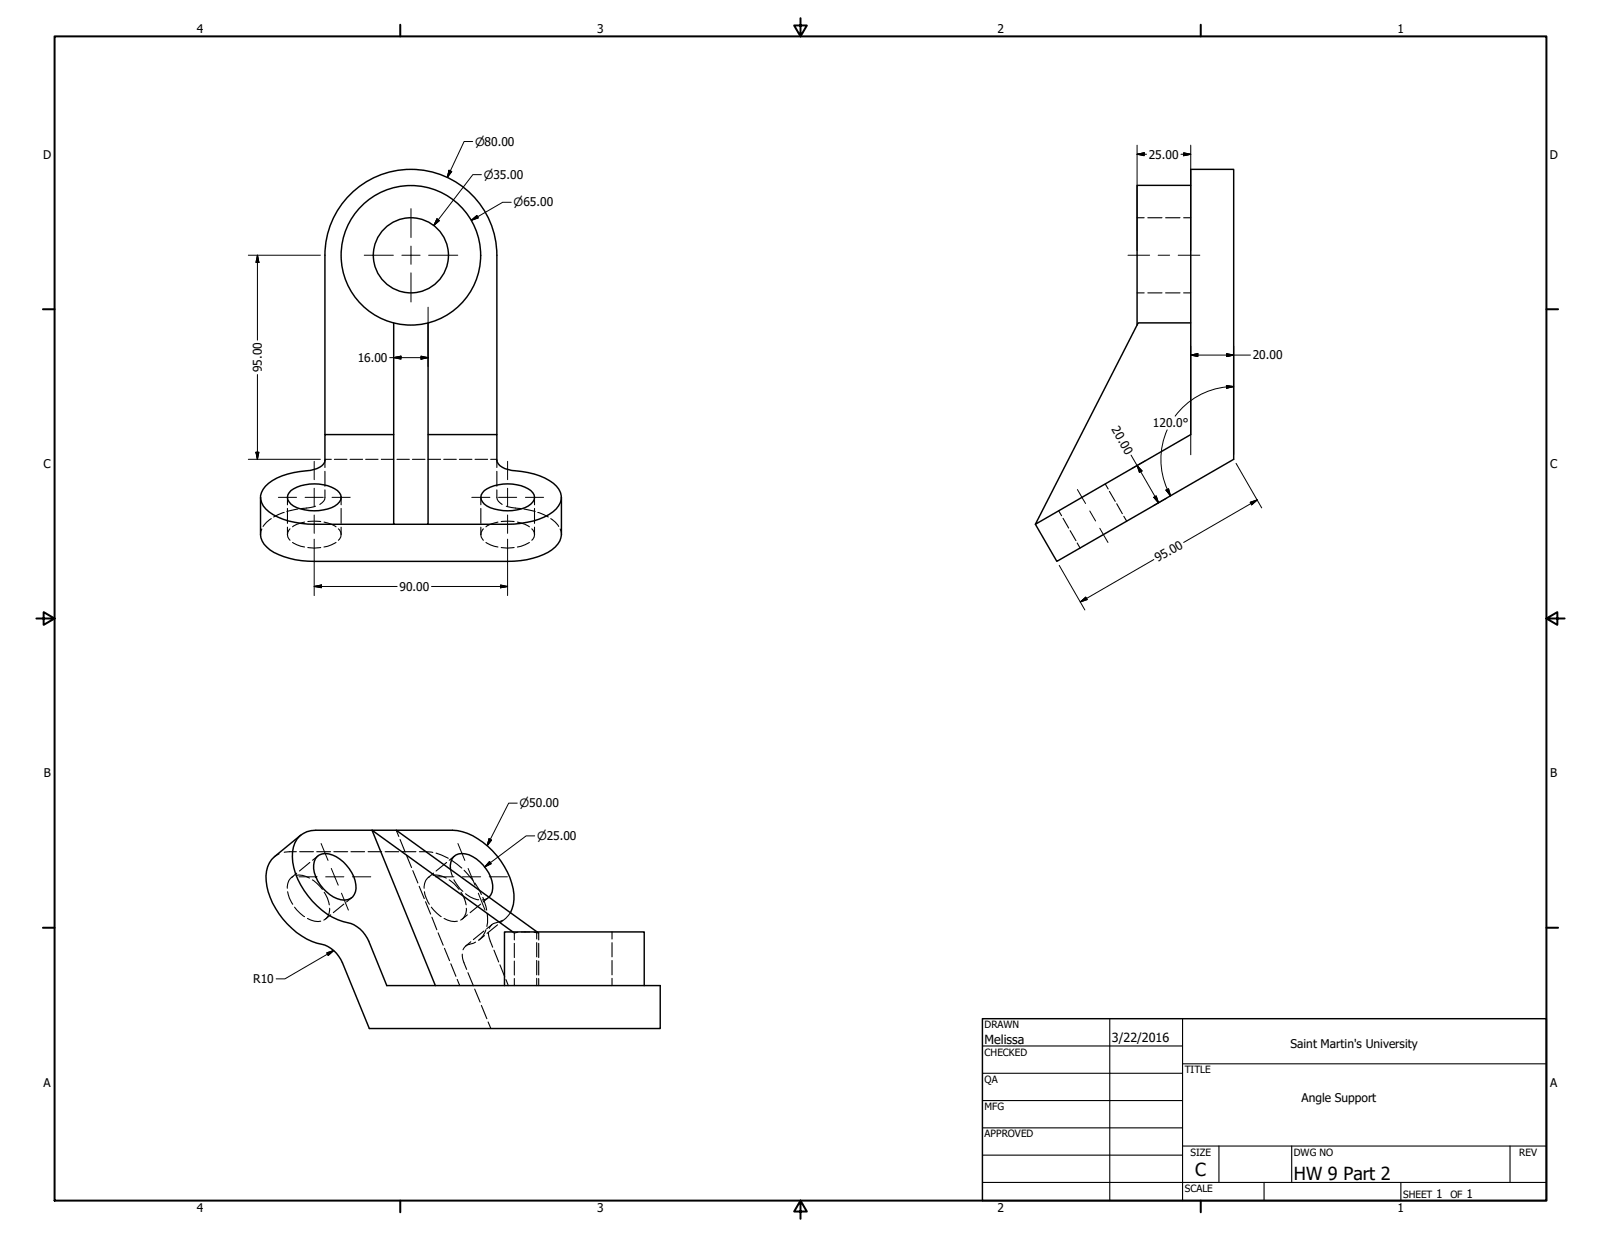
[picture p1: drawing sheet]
<svg xmlns="http://www.w3.org/2000/svg" width="559mm" height="432mm" viewBox="0 0 559 432" stroke-linecap="round" stroke-linejoin="round" font-family="sans-serif">
<!-- layer: Visible (ANSI) -->
<g fill="none" stroke="#000" stroke-width=".51">
<path d="M415.6 64.7h-18.7v48.8M137.4 112.7v70.3h12v-70.3M415.6 112.7h-18.3l-35.9 70.3 54.2-31.3v-92.6h15v101.2l-61.7 35.7-7.5-13M113.4 151.7v-62.6a30 30 0 0 1 30-30 30 30 0 0 1 30 30v62.6M137.4 151.7h-24v9a4.2 4.2 0 0 1-3.9 3.2l-1.2 .3a26.4 26.4 0 0 0-14.6 4.5 5.7 5.7 0 0 0 .2 10 26.8 26.8 0 0 0 15.8 4.3h27.7M149.4 151.7h24v9a4.4 4.4 0 0 0 4 3.2l1.2 .3a24.7 24.7 0 0 1 15.6 5.5 5.4 5.4 0 0 1-.1 8 23.2 23.2 0 0 1-14.6 5.2l-30.1 .1M90.9 173.6v13a7.8 7.8 0 0 0 4.7 6.2 30.2 30.2 0 0 0 14.1 3.2h67.5a27.8 27.8 0 0 0 15.4-4 7.5 7.5 0 0 0 3.4-5.4v-13M101.5 171.3a15.2 15.2 0 0 1 16.3 0 2.81 2.81 0 0 1 0 4.7 15.2 15.2 0 0 1-16.3 0 2.89 2.89 0 0 1 0-4.7zM169 171.3a15.2 15.2 0 0 1 16.3 0 2.81 2.81 0 0 1 0 4.7 15.2 15.2 0 0 1-16.3 0 2.89 2.89 0 0 1 0-4.7zM105 291.5l-9.2 7.5a10.1 10.1 0 0 0-2.6 10.4 27.7 27.7 0 0 0 17.4 19.8 10.9 10.9 0 0 1 8.9 6.8l9.4 23h101.5v-15h-95.4l-6.3-15.5a11.1 11.1 0 0 0-9-6.8 27.5 27.5 0 0 1-17.5-20.8 9.7 9.7 0 0 1 3.7-9.9l1.2-.7 3.1-.5h19.7l22.1 54.2M110.7 299a5.5 5.5 0 0 1 6.6 0 12.7 12.7 0 0 1 6.8 12.3 4.3 4.3 0 0 1-6.4 2.4 13.3 13.3 0 0 1-8.2-11.7l.5-2.2zM138.3 289.8h19.6a21.6 21.6 0 0 1 15.5 8.9 23.6 23.6 0 0 1 6 15.3l-.2 1.7-1 2.9"/>
<path d="M157.2 303.5a4.3 4.3 0 0 1 4-5.6 12.5 12.5 0 0 1 10.1 8.2 6.5 6.5 0 0 1-.6 7.1M179 325.3l-49.1-35.5h8.4l49.2 35.5M176.1 344v-18.7h48.8v18.7"/>
<circle cx="143.4" cy="89.1" r="24.4"/>
<circle cx="143.4" cy="89.1" r="13.1"/>
</g>
<!-- layer: Hidden (ANSI) -->
<g fill="none" stroke="#000" stroke-width=".38">
<path d="M396.9 76h2.5M400.6 76h5M406.8 76h5.1M413.1 76h2.5M396.9 102.2h2.5M400.6 102.2h5M406.8 102.2h5.1M413.1 102.2h2.5M99.2 178.9l-3.7 1.6M100.3 173.6v2.6M100.3 177.5v5.2M104 177.7l-3.9 .9"/>
<path d="M110.1 176.7l-5.1 .8M113.4 171v2.6a2.96 2.96 0 0 1-1.8 2.5M113.4 160.7v2.5M113.4 164.5v5.2M113.4 160.3h2.2M116.7 160.3h4.4M119.1 173.6v2.6M119.1 177.5v5.2M122.2 160.3h4.4M127.6 160.3h4.4M133.1 160.3h4.3M138.6 160.3h4.3"/>
<path d="M144 160.3h4.3M149.4 160.3h4.4M154.9 160.3h4.4M160.3 160.3h4.4M165.8 160.3h4.4M167.8 173.6v2.6M167.8 177.5v5.2M171.3 160.3h2.1M173.4 171v2.6a3.2 3.2 0 0 0 1.9 2.5M173.4 160.7v2.5M173.4 164.5v5.2M176.7 176.7l5.2 .8"/>
<path d="M182.8 177.7l4 .9M186.6 173.6v2.6M186.6 177.5v5.2M187.7 178.9l3.7 1.6M369.5 178.3l1 1.7M385.8 168.9l1 1.8M387.2 171.5l2.1 3.5M389.8 175.8l1.9 3.5M91.4 184.7l-.5 1.9M94.7 181l-1.7 1.3-1.2 1.5M100.3 186.6l.2 .9 .7 1.1M100.3 184v2.6"/>
<path d="M101.2 184.6l-.7 1.2-.2 .8M102.1 189.4l1.5 .8 2.7 .7M106.3 182.2a9.1 9.1 0 0 0-4.2 1.7M107.4 191.1l2.3 .2 2.3-.2M107.4 182.1h4.6M113.1 182.2l2.6 .8 1.6 .9M117.3 189.4l-2.9 1.3-1.3 .2M118.1 184.6a2.58 2.58 0 0 1 0 4M119.1 184v2.6M167.8 186.6l.2 .9 .7 1.1M167.8 184v2.6M168.7 184.6l-.7 1.2-.2 .8"/>
<path d="M169.6 189.4l1.5 .8 2.7 .7M173.8 182.2a9.1 9.1 0 0 0-4.2 1.7M174.9 191.1l2.3 .2 2.3-.2M174.9 182.1h4.6M180.6 182.2l2.6 .8 1.6 .9M184.8 189.4l-2.9 1.3-1.3 .2M185.6 184.6a2.58 2.58 0 0 1 0 4M186.6 184v2.6M192.2 181l1.7 1.3 1.1 1.5M195.5 184.7l.5 1.9M371 180.9l2 3.4M373.5 185.2l2 3.5"/>
<path d="M376 189.5l1 1.8M392.2 180.2l1.1 1.7M97.4 298.1l-1.6 .9M103.4 297.3l-4.2 .2M104.6 297.3h4.8M110.6 297.3h4.8M110.9 298.8l-1.8 1.5M116.5 297.3h4.8M122.5 297.3h4.8M128.5 297.3h4.7M134.4 297.3h4.8M138.3 289.8l.9 2.2"/>
<path d="M139.6 293.1l1.8 4.3M140.4 297.3h4.8M141.9 298.5l1.7 4.3M146.4 297.3l4.7 .3M152.2 297.8l4.3 1.8M158.6 298.8l-1.8 1.5M100.4 311.3a10.4 10.4 0 0 0 1.8 4.4M102.3 305.9a4.1 4.1 0 0 0-2 4.2M102.8 316.7l1.9 2.1 1.6 1.2M103.4 305.6a6.6 6.6 0 0 1 4.6 .9M103.6 304.8l-1.9 1.5M108.1 301.1l-3.6 2.9"/>
<path d="M109 307.1l1.6 1.3 1.9 2.1M113.2 311.5a10.4 10.4 0 0 1 1.7 4.3M115.1 317.1a4.5 4.5 0 0 1-2.1 4.1M115.4 319.3l-1.8 1.5M120 315.6l-3.7 3M122.8 313.3l-1.8 1.5M144.1 303.9l1.8 4.3M146.3 309.4l1.8 4.3M148.1 311.3l.7 2.3 1.1 2.1M148.5 314.8l1.8 4.3M150 305.9a4.2 4.2 0 0 0-2 4.2M150.6 316.7l1.9 2.1 1.5 1.2"/>
<path d="M151.1 305.6a6.6 6.6 0 0 1 4.7 .9M151.3 304.8l-1.8 1.5M155.9 301.1l-3.7 2.9M156.8 307.1l1.6 1.3 1.8 2.1M157.2 303.5l.7 2.4M157.4 300.2l3.8 2.8M158.4 307.1l2.1 3.1 1 .9M160.9 311.5a10.4 10.4 0 0 1 1.8 4.3M162 303.8l3 3.5M162.5 312a8.8 8.8 0 0 0 4.6 2.1M162.8 317.1a4.2 4.2 0 0 1-2 4.1M163.1 319.3l-1.7 1.5"/>
<path d="M165.7 308.2l2.3 4M167.8 315.6l-3.7 3M168.5 313.2l1.4 4.5M170.1 318.8l.1 3.3-.3 1.3M170.5 313.3l-1.8 1.5M170.7 313.2l-.8 .6-1.6 .3M178.2 318.6l-1.7 1.9M107.3 320.6a6.6 6.6 0 0 0 4.7 1M150.7 320.2l1.8 4.3M152.9 325.6l1.8 4.3M155 320.6a6.6 6.6 0 0 0 4.6 1M155.1 331l1.8 4.3"/>
<path d="M157.4 336.4l1.7 4.4M161.4 333.1a10.7 10.7 0 0 0 1.5 5.3M163.3 339.5l1.9 4.6M164.3 328.7l-1.8 1.6M166 328.9l-.7 .3a4 4 0 0 0-3.7 2.3M168.9 325l-3.7 3M169.1 326.6l-1.8 1.5M169.6 324.5a6.6 6.6 0 0 1-2.6 3.7M170.5 325.6a12.1 12.1 0 0 0 1.5 5M171.7 322.8l-1.8 1.4M172.4 331.7l1.7 4.1M173.7 322.8l-3.7 3"/>
<path d="M174.5 336.8l1.6 4.1M175.5 321.2l-1.2 .6a3.8 3.8 0 0 0-3.5 2.2M176.5 320.6l-1.9 1.5M179 325.3l.2 .1M179.3 325.6l.2 .1M179.5 325.7v2.4M179.5 329.3v5M179.5 335.5v4.9M180.7 325.4l-1.2 .3M182 325.3h2.8M186.4 325.4l1.6 .3M187.3 325.3v2.5"/>
<path d="M187.3 329.1v4.9M187.3 335.3v5M187.5 325.3l.1 .1M187.8 325.6l.2 .1M188 325.7v2.4M188 329.3v5M188 335.5v4.9M213.6 325.3v2.5M213.6 329.1v4.9M213.6 335.3v5M159.6 341.9l.9 2.1M165.7 345.2l1.9 4.6"/>
<path d="M168 351l1.9 4.6M170.4 356.7l.9 2.3M176.6 341.9l.8 2.1M179.5 341.6v2.4M187.3 341.5v2.5M188 341.6v2.4M213.6 341.5v2.5"/>
</g>
<!-- layer: Border (ANSI) -->
<g fill="none" stroke="#000" stroke-width=".7">
<path d="M19 12.7h520.8v406.4h-520.8zM139.7 8.6v4.1M279.4 6.3v6.4l-2.2-3.8h4.4l-2.2 3.8M419.1 8.6v4.1M15 107.9h4M539.8 107.9h4M12.7 215.9h6.3l-3.8-2.2v4.4l3.8-2.2M539.8 215.9l3.8 2.2v-4.4l-3.8 2.2h6.3M15 323.8h4M539.8 323.8h4M139.7 419.1v4.1M279.4 419.1l2.2 3.8h-4.4l2.2-3.8v6.3"/>
<path d="M419.1 419.1v4.1"/>
</g>
<!-- layer: Title (ANSI) -->
<g fill="none" stroke="#000" stroke-width=".38">
<path d="M387.3 355.6v63.5M412.7 355.6v63.5M342.9 365.1h69.8M342.9 374.6h69.8M412.7 371.3h127.1M342.9 384.2h69.8M342.9 393.7h69.8M342.9 412.7h196.9M342.9 403.2h69.8M412.7 400h127.1M425.4 400v12.7M441.2 412.7v6.4"/>
<path d="M450.8 400v12.7M488.9 412.7v6.4M527 400v12.7"/>
</g>
<path d="M342.9 355.6h196.9v63.5h-196.9z" fill="none" stroke="#000" stroke-width=".51"/>
<!-- layer: Dimension (ANSI) -->
<g fill="none" stroke="#000" stroke-width=".35">
<path d="M156.7 59.4l1 .5-1.6 2zM165 49.4h-3l-5.9 12.5M396.9 53.8l2.5-.5v1.1zM396.9 53.8h3.3M396.9 50.7v36.8M412.2 53.8h3.4M413.1 53.3l2.5 .5-2.5 .6zM415.6 50.7v36.8M152.5 76.4l.9 .6-2 1.7zM164.5 76.9l1.9-1.7 .5 .9zM168 61h-3l-13.6 17.7M178.4 70.6h-2.9l-11 6.3"/>
<path d="M86.7 89.1h25.1M89.9 89.1l.5 2.5h-1.1zM89.9 89.1v29.6M149.4 107.3v20.7M89.9 130.7v29.6M136 124.8h13.4M137.4 124.8l2.6-.5v1zM146.9 124.3l2.5 .5-2.5 .5zM415.6 124l2.5-.6v1.1zM415.6 124h20.8M415.6 120.8v38M428.1 134.6l2.5 .3-2.5 .6z"/>
<path d="M428.1 123.4l2.5 .6-2.5 .5zM428.1 135.1a25.4 25.4 0 0 0-17.9 10.2M430.6 120.8v38M430.6 134.9l-2.5 .2M89.3 157.9h1.1l-.5 2.4zM394.8 158.9l9.6 16.6M407.4 150a25.4 25.4 0 0 0 .1 20.9M86.7 160.3h25.1M396.9 162.5l1.7 1.9-.9 .5zM399.6 160.9l-4.5 2.6M402.7 173.6l.8-.5 .9 2.4zM407 171.1l.9-.5 .7 2.5z"/>
<path d="M407.2 173.9l-4.6 2.6M407.4 170.9l1.2 2.2M431.4 161.7l9 15.6M436.4 175.3l2.4-.8-1.9 1.7zM438.8 174.5l-25.7 14.9M109.7 188.2v19.7M177.2 188.2v19.7M369.7 197.4l9 15.5M402.7 195.3l-25.6 14.8M109.7 204.7l2.5-.5v1zM109.7 204.7h28.9M150.6 204.7h26.6"/>
<path d="M174.7 204.2l2.5 .5-2.5 .5zM377.1 210.1l1.9-1.6 .5 .8zM170.7 292.8l.9 .4-1.5 2zM180.5 280.4h-3l-7.4 14.8M186.6 291.8h-3l-14.4 10.8M170.9 300.7l.5 .8-2.2 1.1z"/>
</g>
<g fill="#000" stroke="#000" stroke-width=".35">
<path d="M156.7 59.4l-.6 2.5zM156.7 59.4l1 .5-1.6 2zM396.9 53.8l2.5-.5zM396.9 53.8l2.5-.5v1.1zM413.1 54.4l2.5-.6zM413.1 53.3l2.5 .5-2.5 .6zM152.5 76.4l-1.1 2.3zM152.5 76.4l.9 .6-2 1.7zM164.5 76.9l1.9-1.7zM164.5 76.9l1.9-1.7 .5 .9zM89.9 89.1l.5 2.5zM89.9 89.1l.5 2.5h-1.1z"/>
<path d="M137.4 124.8l2.6-.5zM137.4 124.8l2.6-.5v1zM146.9 125.3l2.5-.5zM146.9 124.3l2.5 .5-2.5 .5zM415.6 124l2.5-.6zM415.6 124l2.5-.6v1.1zM428.1 124.5l2.5-.5zM428.1 123.4l2.5 .6-2.5 .5zM428.1 135.5l2.5-.6zM428.1 134.6l2.5 .3-2.5 .6zM89.3 157.9l.6 2.4zM89.3 157.9h1.1l-.5 2.4z"/>
<path d="M396.9 162.5l1.7 1.9zM396.9 162.5l1.7 1.9-.9 .5zM402.7 173.6l1.7 1.9zM402.7 173.6l.8-.5 .9 2.4zM407 171.1l1.6 2zM407 171.1l.9-.5 .7 2.5zM436.9 176.2l1.9-1.7zM436.4 175.3l2.4-.8-1.9 1.7zM109.7 204.7l2.5-.5zM109.7 204.7l2.5-.5v1zM174.7 205.2l2.5-.5zM174.7 204.2l2.5 .5-2.5 .5z"/>
<path d="M377.1 210.1l1.9-1.6zM377.1 210.1l1.9-1.6 .5 .8zM170.7 292.8l-.6 2.4zM170.7 292.8l.9 .4-1.5 2zM170.9 300.7l-1.7 1.9zM170.9 300.7l.5 .8-2.2 1.1z"/>
</g>
<!-- layer: Symbol (ANSI) -->
<path d="M114 332.6l2.5-.8-1.9 1.7zM116.5 331.8l-17.1 9.9h-3" fill="none" stroke="#000" stroke-width=".35"/>
<path d="M114.6 333.5l1.9-1.7zM114 332.6l2.5-.8-1.9 1.7z" fill="#000" stroke="#000" stroke-width=".35"/>
<!-- layer: Center Mark (ANSI) -->
<g fill="none" stroke="#000" stroke-width=".35">
<path d="M143.4 72.8v10.1M127.1 89.1h10.2M140.3 89.1h6.3M143.4 85.9v6.4M143.4 95.2v10.2M149.6 89.1h10.2M97.2 173.6h6.3M106.5 173.6h6.3M109.7 161v6.4M109.7 170.4v6.4M109.7 179.8v6.4M115.9 173.6h6.3"/>
<path d="M164.7 173.6h6.3M174 173.6h6.3M177.2 161v6.4M177.2 170.4v6.4M177.2 179.8v6.4M183.4 173.6h6.3M112.1 294.4l2.4 6M159.8 294.4l2.4 6M104.3 306.1h6.4M113.7 306.1h6.3M115.6 303.1l2.4 5.9M119.2 311.8l2.4 5.9"/>
<path d="M123 306.1h6.4M152 306.1h6.4M161.4 306.1h6.4M163.4 303.1l2.4 5.9M166.9 311.8l2.4 5.9M170.8 306.1h6.3"/>
</g>
<!-- layer: Centerline (ANSI) -->
<path d="M393.7 89.1h7.6M404.2 89.1h4M411.2 89.1h7.6M376 170.9l1.6 2.7M377.6 173.5l1.3 2.3M380.4 178.4l2 3.5M383.9 184.4l2.8 5" fill="none" stroke="#000" stroke-width=".35"/>
<g font-size="6.3">
<text x="417.2" y="410.6">C</text>
<text x="451.6" y="411.9">HW 9 Part 2</text>
</g>
<g font-size="4.4">
<text x="343.7" y="364.3">Melissa</text>
<text x="388.1" y="363.7">3/22/2016</text>
</g>
<g font-size="4.2">
<text x="68.7" y="11.7">4</text>
<text x="208.4" y="11.7">3</text>
<text x="348.1" y="11.7">2</text>
<text x="487.8" y="11.7">1</text>
<text x="15.1" y="55.5">D</text>
<text x="400.9" y="55.4">25.00</text>
<text x="540.9" y="55.5">D</text>
<text x="437.3" y="125.5">20.00</text>
<text x="91.4" y="129.9" transform="rotate(-90 91.4 129.9)">95.00</text>
<text x="124.8" y="126.4">16.00</text>
<text x="387.9" y="149.9" transform="rotate(60 387.9 149.9)">20.00</text>
<text x="402.4" y="149.2">120.0°</text>
<text x="15.2" y="163.4">C</text>
<text x="541" y="163.4">C</text>
<text x="404.2" y="196.3" transform="rotate(-30 404.2 196.3)">95.00</text>
<text x="139.4" y="206.2">90.00</text>
<text x="15.3" y="271.4">B</text>
<text x="541.1" y="271.4">B</text>
<text x="88.4" y="343.2">R10</text>
<text x="450.4" y="365.8">Saint Martin's University</text>
<text x="15.2" y="379.3">A</text>
<text x="541" y="379.3">A</text>
<text x="454.3" y="384.6">Angle Support</text>
<text x="501.3" y="418.3">1</text>
<text x="511.8" y="418.3">1</text>
<text x="68.7" y="423.2">4</text>
<text x="208.4" y="423.2">3</text>
<text x="348.1" y="423.2">2</text>
<text x="487.8" y="423.2">1</text>
</g>
<g font-size="4">
<text x="165.8" y="50.9">⌀80.00</text>
<text x="168.8" y="62.4">⌀35.00</text>
<text x="179.3" y="72.1">⌀65.00</text>
<text x="181.3" y="281.8">⌀50.00</text>
<text x="187.5" y="293.2">⌀25.00</text>
</g>
<g font-size="3.5">
<text x="343.7" y="358.9">DRAWN</text>
<text x="343.7" y="368.5">CHECKED</text>
<text x="413.5" y="374.6">TITLE</text>
<text x="343.7" y="378">QA</text>
<text x="343.7" y="387.5">MFG</text>
<text x="343.7" y="397.1">APPROVED</text>
<text x="415.5" y="403.4">SIZE</text>
<text x="451.6" y="403.4">DWG NO</text>
<text x="530.3" y="403.4">REV</text>
<text x="413.5" y="416.1">SCALE</text>
<text x="489.7" y="418.3">SHEET</text>
<text x="506.2" y="418.3">OF</text>
</g>
</svg>
